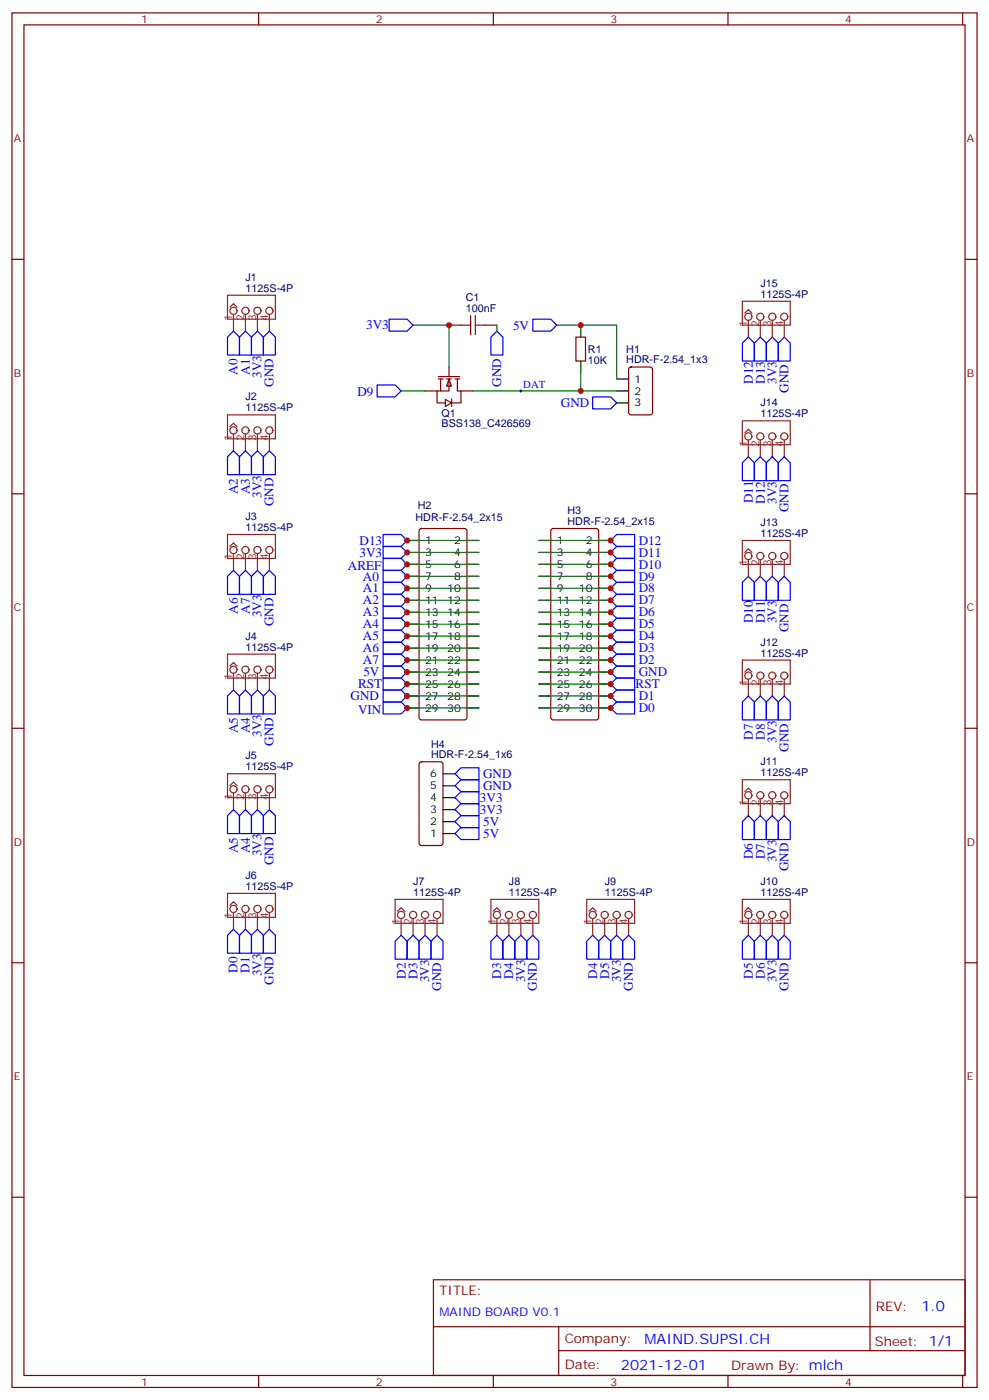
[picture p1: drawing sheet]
<svg xmlns="http://www.w3.org/2000/svg" width="291mm" height="413mm" viewBox="0 0 291 413" stroke-linecap="round" stroke-linejoin="round" font-family="sans-serif">
<g fill="none" stroke="#870000" stroke-width=".35">
<path d="M3.5 3.8h284.4v405.4h-284.4zM7.1 7.3h277.2v398.3h-277.2zM76.2 3.8v3.5M145.3 3.8v3.5M214.5 3.8v3.5M283.6 3.8v3.5M3.5 76.5h3.6M284.3 76.5h3.6M185.4 108.4l.5-.2h5.7l.6 .5 .1 12.9-.5 .7h-5.9l-.6-.4-.1-13zM3.5 145.6h3.6M284.3 145.6h3.6M3.5 214.8h3.6"/>
<path d="M284.3 214.8h3.6M3.5 283.9h3.6M284.3 283.9h3.6M3.5 353.1h3.6M284.3 353.1h3.6M127.7 377.4h156.6v28.2h-156.6zM256.3 377.4v20.9M127.7 391.2h156.5M164.6 398.3h119.6M164.6 391.2v14.2M76.2 405.6v3.6M145.3 405.6v3.6"/>
<path d="M214.5 405.6v3.6M283.6 405.6v3.6"/>
</g>
<g fill="none" stroke="#8c2424" stroke-width=".35">
<path d="M67 87.1h14.1v7h-14.1zM67.7 90.6l1.1-1.1 1 1.1M68.8 92.7v4.9M72.3 92.7v4.9M75.8 92.7v4.9M79.4 92.7v4.9M218.7 88.8h14.1v7.1h-14.1zM219.4 92.4l1.1-1.1 1 1.1M220.5 94.5v4.9M224 94.5v4.9M227.5 94.5v4.9M231.1 94.5v4.9"/>
<path d="M67 122.3h14.1v7.1h-14.1zM67.7 125.9l1.1-1.1 1 1.1M68.8 128v4.9M72.3 128v4.9M75.8 128v4.9M79.4 128v4.9M218.7 124.1h14.1v7.1h-14.1zM219.4 127.6l1.1-1 1 1M220.5 129.8v4.9M224 129.8v4.9M227.5 129.8v4.9M231.1 129.8v4.9"/>
<path d="M67 157.6h14.1v7.1h-14.1zM218.7 159.4h14.1v7h-14.1zM67.7 161.1l1.1-1 1 1M68.8 163.3v4.9M72.3 163.3v4.9M75.8 163.3v4.9M79.4 163.3v4.9M219.4 162.9l1.1-1 1 1M220.5 165v5M224 165v5M227.5 165v5M231.1 165v5"/>
<path d="M67 192.9h14.1v7.1h-14.1zM67.7 196.4l1.1-1 1 1M68.8 198.5v5M72.3 198.5v5M75.8 198.5v5M79.4 198.5v5M218.7 194.7h14.1v7h-14.1zM219.4 198.2l1.1-1.1 1 1.1M220.5 200.3v4.9M224 200.3v4.9M227.5 200.3v4.9M231.1 200.3v4.9"/>
<path d="M67 228.2h14.1v7h-14.1zM67.7 231.7l1.1-1.1 1 1.1M68.8 233.8v5M72.3 233.8v5M75.8 233.8v5M79.4 233.8v5M218.7 229.9h14.1v7.1h-14.1zM219.4 233.5l1.1-1.1 1 1.1M220.5 235.6v4.9M224 235.6v4.9M227.5 235.6v4.9M231.1 235.6v4.9"/>
<path d="M67 263.5h14.1v7h-14.1zM67.7 267l1.1-1.1 1 1.1M68.8 269.1v4.9M72.3 269.1v4.9M75.8 269.1v4.9M79.4 269.1v4.9M116.4 265.2h14.1v7.1h-14.1zM117.1 268.7l1.1-1 1 1M118.2 270.9v4.9M121.7 270.9v4.9M125.2 270.9v4.9M128.8 270.9v4.9"/>
<path d="M144.6 265.2h14.1v7.1h-14.1zM145.3 268.7l1.1-1 1.1 1M146.4 270.9v4.9M149.9 270.9v4.9M153.5 270.9v4.9M157 270.9v4.9M172.9 265.2h14.1v7.1h-14.1zM173.6 268.7l1-1 1.1 1M174.6 270.9v4.9M178.2 270.9v4.9M181.7 270.9v4.9M185.2 270.9v4.9"/>
<path d="M218.7 265.2h14.1v7.1h-14.1zM219.4 268.7l1.1-1 1 1M220.5 270.9v4.9M224 270.9v4.9M227.5 270.9v4.9M231.1 270.9v4.9"/>
<circle cx="68.8" cy="91.7" r="1.06"/>
<circle cx="72.3" cy="91.7" r="1.06"/>
<circle cx="75.8" cy="91.7" r="1.06"/>
<circle cx="79.4" cy="91.7" r="1.06"/>
<circle cx="220.5" cy="93.4" r="1.06"/>
<circle cx="224" cy="93.4" r="1.06"/>
<circle cx="227.5" cy="93.4" r="1.06"/>
<circle cx="231.1" cy="93.4" r="1.06"/>
<circle cx="68.8" cy="126.9" r="1.06"/>
<circle cx="72.3" cy="126.9" r="1.06"/>
<circle cx="75.8" cy="126.9" r="1.06"/>
<circle cx="79.4" cy="126.9" r="1.06"/>
<circle cx="220.5" cy="128.7" r="1.06"/>
<circle cx="224" cy="128.7" r="1.06"/>
<circle cx="227.5" cy="128.7" r="1.06"/>
<circle cx="231.1" cy="128.7" r="1.06"/>
<circle cx="68.8" cy="162.2" r="1.06"/>
<circle cx="72.3" cy="162.2" r="1.06"/>
<circle cx="75.8" cy="162.2" r="1.06"/>
<circle cx="79.4" cy="162.2" r="1.06"/>
<circle cx="220.5" cy="164" r="1.06"/>
<circle cx="224" cy="164" r="1.06"/>
<circle cx="227.5" cy="164" r="1.06"/>
<circle cx="231.1" cy="164" r="1.06"/>
<circle cx="68.8" cy="197.5" r="1.06"/>
<circle cx="72.3" cy="197.5" r="1.06"/>
<circle cx="75.8" cy="197.5" r="1.06"/>
<circle cx="79.4" cy="197.5" r="1.06"/>
<circle cx="220.5" cy="199.2" r="1.06"/>
<circle cx="224" cy="199.2" r="1.06"/>
<circle cx="227.5" cy="199.2" r="1.06"/>
<circle cx="231.1" cy="199.2" r="1.06"/>
<circle cx="68.8" cy="232.8" r="1.06"/>
<circle cx="72.3" cy="232.8" r="1.06"/>
<circle cx="75.8" cy="232.8" r="1.06"/>
<circle cx="79.4" cy="232.8" r="1.06"/>
<circle cx="220.5" cy="234.5" r="1.06"/>
<circle cx="224" cy="234.5" r="1.06"/>
<circle cx="227.5" cy="234.5" r="1.06"/>
<circle cx="231.1" cy="234.5" r="1.06"/>
<circle cx="68.8" cy="268" r="1.06"/>
<circle cx="72.3" cy="268" r="1.06"/>
<circle cx="75.8" cy="268" r="1.06"/>
<circle cx="79.4" cy="268" r="1.06"/>
<circle cx="118.2" cy="269.8" r="1.06"/>
<circle cx="121.7" cy="269.8" r="1.06"/>
<circle cx="125.2" cy="269.8" r="1.06"/>
<circle cx="128.8" cy="269.8" r="1.06"/>
<circle cx="146.4" cy="269.8" r="1.06"/>
<circle cx="149.9" cy="269.8" r="1.06"/>
<circle cx="153.5" cy="269.8" r="1.06"/>
<circle cx="157" cy="269.8" r="1.06"/>
<circle cx="174.6" cy="269.8" r="1.06"/>
<circle cx="178.2" cy="269.8" r="1.06"/>
<circle cx="181.7" cy="269.8" r="1.06"/>
<circle cx="185.2" cy="269.8" r="1.06"/>
<circle cx="220.5" cy="269.8" r="1.06"/>
<circle cx="224" cy="269.8" r="1.06"/>
<circle cx="227.5" cy="269.8" r="1.06"/>
<circle cx="231.1" cy="269.8" r="1.06"/>
</g>
<g fill="none" stroke="#00f" stroke-width=".35">
<path d="M67 99.4l1.8-1.8 1.8 1.8v5.3h-3.6zM70.6 99.4l1.7-1.8 1.8 1.8v5.3h-3.5zM74.1 99.4l1.7-1.8 1.8 1.8v5.3h-3.5zM77.6 99.4l1.8-1.8 1.7 1.8v5.3h-3.5zM157 94.1h5.3l1.7 1.8-1.7 1.7h-5.3zM220.5 99.4l1.7 1.8v5.3h-3.5v-5.3zM224 99.4l1.8 1.8v5.3h-3.6v-5.3zM227.5 99.4l1.8 1.8v5.3h-3.5v-5.3zM231.1 99.4l1.7 1.8v5.3h-3.5v-5.3zM111.1 113.5h5.3l1.8 1.8-1.8 1.8h-5.3zM174.6 117.1h5.3l1.8 1.7-1.8 1.8h-5.3zM67 134.7l1.8-1.8 1.8 1.8v5.3h-3.6z"/>
<path d="M70.6 134.7l1.7-1.8 1.8 1.8v5.3h-3.5zM74.1 134.7l1.7-1.8 1.8 1.8v5.3h-3.5zM77.6 134.7l1.8-1.8 1.7 1.8v5.3h-3.5zM220.5 134.7l1.7 1.8v5.2h-3.5v-5.2zM224 134.7l1.8 1.8v5.2h-3.6v-5.2zM227.5 134.7l1.8 1.8v5.2h-3.5v-5.2zM231.1 134.7l1.7 1.8v5.2h-3.5v-5.2zM112.9 157.6h5.3l1.7 1.8-1.7 1.7h-5.3zM179.9 159.4l1.8-1.8h5.3v3.5h-5.3zM68.8 168.2l1.8 1.8v5.3h-3.6v-5.3zM72.3 168.2l1.8 1.8v5.3h-3.5v-5.3zM75.8 168.2l1.8 1.8v5.3h-3.5v-5.3z"/>
<path d="M79.4 168.2l1.7 1.8v5.3h-3.5v-5.3zM112.9 161.1h5.3l1.7 1.8-1.7 1.8h-5.3zM112.9 168.2h5.3l1.7 1.8-1.7 1.7h-5.3zM112.9 171.7h5.3l1.7 1.8-1.7 1.8h-5.3zM112.9 175.3h5.3l1.7 1.7-1.7 1.8h-5.3zM112.9 178.8h5.3l1.7 1.8-1.7 1.7h-5.3zM179.9 177l1.8-1.7h5.3v3.5h-5.3zM179.9 170l1.8-1.8h5.3v3.5h-5.3zM179.9 166.4l1.8-1.7h5.3v3.5h-5.3zM179.9 162.9l1.8-1.8h5.3v3.6h-5.3zM181.7 171.7h5.3v3.6h-5.3l-1.8-1.8zM220.5 170l1.7 1.7v5.3h-3.5v-5.3z"/>
<path d="M224 170l1.8 1.7v5.3h-3.6v-5.3zM227.5 170l1.8 1.7v5.3h-3.5v-5.3zM231.1 170l1.7 1.7v5.3h-3.5v-5.3zM112.9 182.3h5.3l1.7 1.8-1.7 1.7h-5.3zM112.9 185.8h5.3l1.7 1.8-1.7 1.8h-5.3zM112.9 189.4h5.3l1.7 1.7-1.7 1.8h-5.3zM112.9 192.9h5.3l1.7 1.8-1.7 1.7h-5.3zM112.9 196.4h5.3l1.7 1.8-1.7 1.8h-5.3zM179.9 198.2l1.8-1.8h5.3v3.6h-5.3zM179.9 194.7l1.8-1.8h5.3v3.5h-5.3zM179.9 191.1l1.8-1.7h5.3v3.5h-5.3zM179.9 187.6l1.8-1.8h5.3v3.6h-5.3z"/>
<path d="M179.9 184.1l1.8-1.8h5.3v3.5h-5.3zM179.9 180.6l1.8-1.8h5.3v3.5h-5.3zM75.8 203.5l1.8 1.7v5.3h-3.5v-5.3zM79.4 203.5l1.7 1.7v5.3h-3.5v-5.3zM112.9 203.5h5.3l1.7 1.7-1.7 1.8h-5.3zM112.9 207h5.3l1.7 1.8-1.7 1.7h-5.3zM179.9 208.8l1.8-1.8h5.3v3.5h-5.3zM179.9 205.2l1.8-1.7h5.3v3.5h-5.3zM220.5 205.2l1.7 1.8v5.3h-3.5v-5.3zM224 205.2l1.8 1.8v5.3h-3.6v-5.3zM227.5 205.2l1.8 1.8v5.3h-3.5v-5.3zM231.1 205.2l1.7 1.8v5.3h-3.5v-5.3z"/>
<path d="M75.8 238.8l1.8 1.7v5.3h-3.5v-5.3zM79.4 238.8l1.7 1.7v5.3h-3.5v-5.3zM220.5 240.5l1.7 1.8v5.3h-3.5v-5.3zM224 240.5l1.8 1.8v5.3h-3.6v-5.3zM227.5 240.5l1.8 1.8v5.3h-3.5v-5.3zM231.1 240.5l1.7 1.8v5.3h-3.5v-5.3zM67 275.8l1.8-1.8 1.8 1.8v5.3h-3.6zM70.6 275.8l1.7-1.8 1.8 1.8v5.3h-3.5zM74.1 275.8l1.7-1.8 1.8 1.8v5.3h-3.5zM77.6 275.8l1.8-1.8 1.7 1.8v5.3h-3.5zM118.2 275.8l1.7 1.8v5.3h-3.5v-5.3zM121.7 275.8l1.8 1.8v5.3h-3.6v-5.3z"/>
<path d="M125.2 275.8l1.8 1.8v5.3h-3.5v-5.3zM128.8 275.8l1.7 1.8v5.3h-3.5v-5.3zM146.4 275.8l1.8 1.8v5.3h-3.6v-5.3zM149.9 275.8l1.8 1.8v5.3h-3.5v-5.3zM153.5 275.8l1.7 1.8v5.3h-3.5v-5.3zM157 275.8l1.7 1.8v5.3h-3.5v-5.3zM174.6 275.8l1.8 1.8v5.3h-3.5v-5.3zM178.2 275.8l1.7 1.8v5.3h-3.5v-5.3zM181.7 275.8l1.7 1.8v5.3h-3.5v-5.3zM185.2 275.8l1.8 1.8v5.3h-3.6v-5.3zM220.5 275.8l1.7 1.8v5.3h-3.5v-5.3zM224 275.8l1.8 1.8v5.3h-3.6v-5.3z"/>
<path d="M227.5 275.8l1.8 1.8v5.3h-3.5v-5.3zM231.1 275.8l1.7 1.8v5.3h-3.5v-5.3z"/>
</g>
<path d="M181.7 118.8h3.5M181.7 111.8h3.5M181.7 115.3h3.5" fill="none" stroke="#000" stroke-width=".35"/>
<path d="M164 95.9h17.7v15.9" fill="none" stroke="#008700" stroke-width=".35"/>
<path d="M132.3 111.8l.7 2.1h-1.4z" fill="#fff" stroke="#870000" stroke-width=".35"/>
<g fill="none" stroke="#870000" stroke-width=".35">
<path d="M132.3 95.9h3.5M142.9 95.9h3.5M169.7 99.4h2.8v7.1h-2.8zM125.2 115.3h3.6M129.1 111.1h6.4M129.1 111.8h1.4M129.8 111.8v3.5M131.2 117.8l1.8 1-1.8 1.1zM131.6 111.8h1.4M132.3 111.8v3.5h-3.5v3.5h2.4M132.3 108.2v2.9M133.1 117.6v2.3"/>
<path d="M134.1 111.8h1.4M134.8 111.8v3.5h1v3.5h-2.8M135.8 115.3h3.5M123.7 156.1l.5-.2h12.7l.6 .4 .1 55.3-.5 .6-12.9 .1-.7-.5v-55.2zM162.5 156.1l.5-.2h12.7l.6 .4 .1 55.3-.5 .6-12.9 .1-.7-.5v-55.2zM123.7 224.9l.5-.3h5.6l.7 .5v23.5l-.4 .7h-5.9l-.7-.4v-23.5z"/>
</g>
<g fill="none" stroke="#008700" stroke-width=".35">
<path d="M121.7 95.9h10.6v12.3M146.4 95.9v1.7M118.2 115.3h7M139.3 115.3h42.4M171.1 110v5.3M119.9 159.4h21.2M158.7 159.4h21.2M119.9 162.9h21.2M119.9 166.4h21.2M119.9 170h21.2M119.9 173.5h21.2M119.9 177h21.2"/>
<path d="M158.7 162.9h21.2M158.7 166.4h21.2M158.7 170h21.2M158.7 173.5h21.2M158.7 177h21.2M119.9 180.6h21.2M119.9 184.1h21.2M119.9 187.6h21.2M119.9 191.1h21.2M119.9 194.7h21.2M119.9 198.2h21.2M158.7 180.6h21.2"/>
<path d="M158.7 184.1h21.2M158.7 187.6h21.2M158.7 191.1h21.2M158.7 194.7h21.2M158.7 198.2h21.2M119.9 201.7h21.2M119.9 205.2h21.2M119.9 208.8h21.2M158.7 201.7h21.2M158.7 205.2h21.2M158.7 208.8h21.2"/>
</g>
<g fill="none" stroke="#000" stroke-width=".35">
<path d="M171.1 95.9v3.5M171.1 106.5v3.5M119.9 159.4h3.6M137.6 159.4h3.5M158.7 159.4h3.6M176.4 159.4h3.5M119.9 162.9h3.6M119.9 166.4h3.6M119.9 170h3.6M119.9 173.5h3.6M119.9 177h3.6M137.6 162.9h3.5"/>
<path d="M137.6 166.4h3.5M137.6 170h3.5M137.6 173.5h3.5M137.6 177h3.5M158.7 162.9h3.6M158.7 166.4h3.6M158.7 170h3.6M158.7 173.5h3.6M158.7 177h3.6M176.4 162.9h3.5M176.4 166.4h3.5M176.4 170h3.5"/>
<path d="M176.4 173.5h3.5M176.4 177h3.5M119.9 180.6h3.6M119.9 184.1h3.6M119.9 187.6h3.6M119.9 191.1h3.6M119.9 194.7h3.6M119.9 198.2h3.6M137.6 180.6h3.5M137.6 184.1h3.5M137.6 187.6h3.5M137.6 191.1h3.5"/>
<path d="M137.6 194.7h3.5M137.6 198.2h3.5M158.7 180.6h3.6M158.7 184.1h3.6M158.7 187.6h3.6M158.7 191.1h3.6M158.7 194.7h3.6M158.7 198.2h3.6M176.4 180.6h3.5M176.4 184.1h3.5M176.4 187.6h3.5M176.4 191.1h3.5"/>
<path d="M176.4 194.7h3.5M176.4 198.2h3.5M119.9 201.7h3.6M119.9 205.2h3.6M119.9 208.8h3.6M137.6 201.7h3.5M137.6 205.2h3.5M137.6 208.8h3.5M158.7 201.7h3.6M158.7 205.2h3.6M158.7 208.8h3.6M176.4 201.7h3.5"/>
<path d="M176.4 205.2h3.5M176.4 208.8h3.5M130.5 238.8h3.6M130.5 235.2h3.6M130.5 231.7h3.6M130.5 228.2h3.6M130.5 245.8h3.6M130.5 242.3h3.6"/>
</g>
<g fill="none" stroke="#00f" stroke-width=".35">
<path d="M114.7 94.1h5.2l1.8 1.8-1.8 1.7h-5.2zM144.6 99.4l1.8-1.8 1.8 1.8v5.3h-3.6zM112.9 164.7h5.3l1.7 1.7-1.7 1.8h-5.3zM112.9 200h5.3l1.7 1.7-1.7 1.8h-5.3zM68.8 203.5l1.8 1.7v5.3h-3.6v-5.3zM72.3 203.5l1.8 1.7v5.3h-3.5v-5.3zM179.9 201.7l1.8-1.7h5.3v3.5h-5.3zM68.8 238.8l1.8 1.7v5.3h-3.6v-5.3zM72.3 238.8l1.8 1.7v5.3h-3.5v-5.3zM134.1 228.2l1.7-1.8h5.3v3.5h-5.3zM134.1 238.8l1.7-1.8h5.3v3.5h-5.3zM134.1 235.2l1.7-1.7h5.3v3.5h-5.3z"/>
<path d="M134.1 231.7l1.7-1.8h5.3v3.6h-5.3zM134.1 245.8l1.7-1.7h5.3v3.5h-5.3zM134.1 242.3l1.7-1.8h5.3v3.6h-5.3z"/>
</g>
<path d="M135.8 95.9h2.8M138.6 93.1v5.6M140.1 95.9h2.8M140.1 93.1v5.6" fill="none" stroke="#a10000" stroke-width=".35"/>
<path d="M153.1 115.3h.7M153.5 114.9v.7" fill="none" stroke="#000" stroke-width=".29"/>
<g fill="#c00">
<circle cx="171.1" cy="115.3" r=".88"/>
<circle cx="132.3" cy="95.9" r=".88"/>
<circle cx="171.1" cy="95.9" r=".88"/>
<circle cx="119.9" cy="159.4" r=".88"/>
<circle cx="119.9" cy="162.9" r=".88"/>
<circle cx="119.9" cy="170" r=".88"/>
<circle cx="119.9" cy="173.5" r=".88"/>
<circle cx="119.9" cy="177" r=".88"/>
<circle cx="119.9" cy="180.6" r=".88"/>
<circle cx="119.9" cy="184.1" r=".88"/>
<circle cx="119.9" cy="187.6" r=".88"/>
<circle cx="119.9" cy="191.1" r=".88"/>
<circle cx="119.9" cy="194.7" r=".88"/>
<circle cx="119.9" cy="198.2" r=".88"/>
<circle cx="119.9" cy="205.2" r=".88"/>
<circle cx="119.9" cy="208.8" r=".88"/>
<circle cx="179.9" cy="159.4" r=".88"/>
<circle cx="179.9" cy="162.9" r=".88"/>
<circle cx="179.9" cy="166.4" r=".88"/>
<circle cx="179.9" cy="170" r=".88"/>
<circle cx="179.9" cy="173.5" r=".88"/>
<circle cx="179.9" cy="177" r=".88"/>
<circle cx="179.9" cy="180.6" r=".88"/>
<circle cx="179.9" cy="184.1" r=".88"/>
<circle cx="179.9" cy="187.6" r=".88"/>
<circle cx="179.9" cy="191.1" r=".88"/>
<circle cx="179.9" cy="194.7" r=".88"/>
<circle cx="179.9" cy="198.2" r=".88"/>
<circle cx="179.9" cy="205.2" r=".88"/>
<circle cx="179.9" cy="208.8" r=".88"/>
<circle cx="119.9" cy="166.4" r=".88"/>
<circle cx="119.9" cy="201.7" r=".88"/>
<circle cx="179.9" cy="201.7" r=".88"/>
</g>
<g font-size="4.2" fill="#00f">
<text x="271.5" y="386.7">1.0</text>
<text x="189.9" y="396.2">MAIND.SUPSI.CH</text>
<text x="183" y="404">2021-12-01</text>
</g>
<g font-size="3.9" fill="#00f">
<text x="107.9" y="97.1">3V3</text>
<text x="151.2" y="97.2">5V</text>
<text x="70" y="110.5" transform="rotate(-90 70 110.5)">A0</text>
<text x="73.6" y="110.5" transform="rotate(-90 73.6 110.5)">A1</text>
<text x="77.1" y="111.5" transform="rotate(-90 77.1 111.5)">3V3</text>
<text x="221.8" y="113.2" transform="rotate(-90 221.8 113.2)">D12</text>
<text x="225.3" y="113.2" transform="rotate(-90 225.3 113.2)">D13</text>
<text x="228.8" y="113.2" transform="rotate(-90 228.8 113.2)">3V3</text>
<text x="80.6" y="114.1" transform="rotate(-90 80.6 114.1)">GND</text>
<text x="105.3" y="116.6">D9</text>
<text x="147.6" y="114.1" transform="rotate(-90 147.6 114.1)">GND</text>
<text x="232.3" y="115.8" transform="rotate(-90 232.3 115.8)">GND</text>
<text x="165.3" y="120">GND</text>
<text x="70.1" y="145.7" transform="rotate(-90 70.1 145.7)">A2</text>
<text x="73.6" y="145.7" transform="rotate(-90 73.6 145.7)">A3</text>
<text x="77.1" y="146.7" transform="rotate(-90 77.1 146.7)">3V3</text>
<text x="80.6" y="149.3" transform="rotate(-90 80.6 149.3)">GND</text>
<text x="221.8" y="148.4" transform="rotate(-90 221.8 148.4)">D11</text>
<text x="225.3" y="148.5" transform="rotate(-90 225.3 148.5)">D12</text>
<text x="228.8" y="148.5" transform="rotate(-90 228.8 148.5)">3V3</text>
<text x="232.3" y="151.1" transform="rotate(-90 232.3 151.1)">GND</text>
<text x="105.9" y="160.7">D13</text>
<text x="188.2" y="160.6">D12</text>
<text x="105.9" y="164.1">3V3</text>
<text x="188.2" y="167.7">D10</text>
<text x="188.2" y="164.1">D11</text>
<text x="102.5" y="168.2">AREF</text>
<text x="106.9" y="171.2">A0</text>
<text x="188.2" y="171.2">D9</text>
<text x="106.9" y="174.7">A1</text>
<text x="106.9" y="178.3">A2</text>
<text x="188.2" y="178.3">D7</text>
<text x="188.2" y="174.7">D8</text>
<text x="70.1" y="181" transform="rotate(-90 70.1 181)">A6</text>
<text x="73.6" y="181" transform="rotate(-90 73.6 181)">A7</text>
<text x="77.1" y="182" transform="rotate(-90 77.1 182)">3V3</text>
<text x="80.6" y="184.6" transform="rotate(-90 80.6 184.6)">GND</text>
<text x="106.9" y="181.8">A3</text>
<text x="106.9" y="185.3">A4</text>
<text x="188.2" y="185.3">D5</text>
<text x="188.2" y="181.8">D6</text>
<text x="221.8" y="183.8" transform="rotate(-90 221.8 183.8)">D10</text>
<text x="225.3" y="183.7" transform="rotate(-90 225.3 183.7)">D11</text>
<text x="228.8" y="183.8" transform="rotate(-90 228.8 183.8)">3V3</text>
<text x="106.9" y="188.8">A5</text>
<text x="188.2" y="188.8">D4</text>
<text x="232.3" y="186.4" transform="rotate(-90 232.3 186.4)">GND</text>
<text x="106.9" y="192.4">A6</text>
<text x="106.9" y="195.9">A7</text>
<text x="188.2" y="195.9">D2</text>
<text x="188.2" y="192.4">D3</text>
<text x="105.5" y="202.9">RST</text>
<text x="107.1" y="199.5">5V</text>
<text x="187.3" y="203">RST</text>
<text x="188.2" y="199.4">GND</text>
<text x="103.3" y="206.5">GND</text>
<text x="188.2" y="206.5">D1</text>
<text x="105.5" y="210.5">VIN</text>
<text x="188.2" y="210">D0</text>
<text x="70.1" y="216.3" transform="rotate(-90 70.1 216.3)">A5</text>
<text x="73.6" y="216.3" transform="rotate(-90 73.6 216.3)">A4</text>
<text x="77.1" y="217.3" transform="rotate(-90 77.1 217.3)">3V3</text>
<text x="80.6" y="219.9" transform="rotate(-90 80.6 219.9)">GND</text>
<text x="221.8" y="218.1" transform="rotate(-90 221.8 218.1)">D7</text>
<text x="225.3" y="218.1" transform="rotate(-90 225.3 218.1)">D8</text>
<text x="228.8" y="219.1" transform="rotate(-90 228.8 219.1)">3V3</text>
<text x="232.3" y="221.7" transform="rotate(-90 232.3 221.7)">GND</text>
<text x="142.3" y="229.5">GND</text>
<text x="142.3" y="233">GND</text>
<text x="141.4" y="236.5">3V3</text>
<text x="141.4" y="240.1">3V3</text>
<text x="142.3" y="243.5">5V</text>
<text x="70.1" y="251.6" transform="rotate(-90 70.1 251.6)">A5</text>
<text x="73.6" y="251.6" transform="rotate(-90 73.6 251.6)">A4</text>
<text x="142.3" y="247.1">5V</text>
<text x="77.1" y="252.6" transform="rotate(-90 77.1 252.6)">3V3</text>
<text x="80.6" y="255.2" transform="rotate(-90 80.6 255.2)">GND</text>
<text x="221.8" y="253.4" transform="rotate(-90 221.8 253.4)">D6</text>
<text x="225.3" y="253.4" transform="rotate(-90 225.3 253.4)">D7</text>
<text x="228.8" y="254.3" transform="rotate(-90 228.8 254.3)">3V3</text>
<text x="232.3" y="256.9" transform="rotate(-90 232.3 256.9)">GND</text>
<text x="70" y="286.9" transform="rotate(-90 70 286.9)">D0</text>
<text x="73.5" y="286.9" transform="rotate(-90 73.5 286.9)">D1</text>
<text x="77.1" y="287.9" transform="rotate(-90 77.1 287.9)">3V3</text>
<text x="80.6" y="290.5" transform="rotate(-90 80.6 290.5)">GND</text>
<text x="119.5" y="288.7" transform="rotate(-90 119.5 288.7)">D2</text>
<text x="123" y="288.7" transform="rotate(-90 123 288.7)">D3</text>
<text x="126.5" y="289.6" transform="rotate(-90 126.5 289.6)">3V3</text>
<text x="130" y="292.2" transform="rotate(-90 130 292.2)">GND</text>
<text x="147.7" y="288.7" transform="rotate(-90 147.7 288.7)">D3</text>
<text x="151.2" y="288.7" transform="rotate(-90 151.2 288.7)">D4</text>
<text x="154.7" y="289.6" transform="rotate(-90 154.7 289.6)">3V3</text>
<text x="158.2" y="292.2" transform="rotate(-90 158.2 292.2)">GND</text>
<text x="175.9" y="288.7" transform="rotate(-90 175.9 288.7)">D4</text>
<text x="179.4" y="288.7" transform="rotate(-90 179.4 288.7)">D5</text>
<text x="182.9" y="289.6" transform="rotate(-90 182.9 289.6)">3V3</text>
<text x="186.4" y="292.2" transform="rotate(-90 186.4 292.2)">GND</text>
<text x="221.8" y="288.7" transform="rotate(-90 221.8 288.7)">D5</text>
<text x="225.3" y="288.7" transform="rotate(-90 225.3 288.7)">D6</text>
<text x="228.8" y="289.6" transform="rotate(-90 228.8 289.6)">3V3</text>
<text x="232.3" y="292.2" transform="rotate(-90 232.3 292.2)">GND</text>
</g>
<g font-size="3.9" fill="#800">
<text x="129.5" y="382">TITLE:</text>
<text x="258.1" y="386.7">REV:</text>
<text x="166.4" y="396.2">Company:</text>
<text x="257.7" y="396.8">Sheet: 1/1</text>
<text x="166.4" y="403.9">Date:</text>
<text x="215.4" y="403.9">Drawn By: mlch</text>
</g>
<text font-size="3.5" fill="#00f" x="129.5" y="388">MAIND BOARD V0.1</text>
<g font-size="3.2" fill="#800">
<text x="41.6" y="6.8">1</text>
<text x="110.8" y="6.8">2</text>
<text x="179.9" y="6.8">3</text>
<text x="249.1" y="6.8">4</text>
<text x="4.1" y="41.9">A</text>
<text x="284.9" y="41.9">A</text>
<text x="4.1" y="111.1">B</text>
<text x="284.9" y="111.1">B</text>
<text x="4.1" y="180.2">C</text>
<text x="284.9" y="180.2">C</text>
<text x="4.1" y="249.3">D</text>
<text x="284.9" y="249.3">D</text>
<text x="4.1" y="318.5">E</text>
<text x="284.9" y="318.5">E</text>
<text x="41.6" y="408.6">1</text>
<text x="110.8" y="408.6">2</text>
<text x="179.9" y="408.6">3</text>
<text x="249.1" y="408.6">4</text>
</g>
<g font-size="3.2" fill="#000080">
<text x="72.3" y="82.8">J1</text>
<text x="72.3" y="86">1125S-4P</text>
<text x="137.2" y="88.9">C1</text>
<text x="224" y="87.8">1125S-4P</text>
<text x="224" y="84.5">J15</text>
<text x="137.2" y="92">100nF</text>
<text x="173.2" y="107.3">10K</text>
<text x="173.2" y="104.1">R1</text>
<text x="184.5" y="107.2">HDR-F-2.54_1x3</text>
<text x="184.5" y="104.1">H1</text>
<text x="72.3" y="118.1">J2</text>
<text x="224" y="119.8">J14</text>
<text x="72.3" y="121.3">1125S-4P</text>
<text x="130.1" y="122.9">Q1</text>
<text x="224" y="123">1125S-4P</text>
<text x="130.1" y="126.1">BSS138_C426569</text>
<text x="123.1" y="150">H2</text>
<text x="72.3" y="153.3">J3</text>
<text x="122.4" y="153.5">HDR-F-2.54_2x15</text>
<text x="167.2" y="154.8">HDR-F-2.54_2x15</text>
<text x="167.2" y="151.6">H3</text>
<text x="224" y="155.1">J13</text>
<text x="72.3" y="156.6">1125S-4P</text>
<text x="224" y="158.3">1125S-4P</text>
<text x="72.3" y="191.8">1125S-4P</text>
<text x="72.3" y="188.6">J4</text>
<text x="224" y="190.4">J12</text>
<text x="224" y="193.6">1125S-4P</text>
<text x="127" y="220.5">H4</text>
<text x="72.3" y="227.1">1125S-4P</text>
<text x="72.3" y="223.9">J5</text>
<text x="127" y="223.6">HDR-F-2.54_1x6</text>
<text x="224" y="225.7">J11</text>
<text x="224" y="228.9">1125S-4P</text>
<text x="72.3" y="262.4">1125S-4P</text>
<text x="72.3" y="259.2">J6</text>
<text x="121.7" y="260.9">J7</text>
<text x="150" y="260.9">J8</text>
<text x="178.2" y="260.9">J9</text>
<text x="224" y="260.9">J10</text>
<text x="121.7" y="264.2">1125S-4P</text>
<text x="150" y="264.2">1125S-4P</text>
<text x="178.2" y="264.2">1125S-4P</text>
<text x="224" y="264.2">1125S-4P</text>
</g>
<g font-size="3.2" fill="#8d2323">
<text x="68.4" y="94.7" transform="rotate(-90 68.4 94.7)">1</text>
<text x="72" y="94.7" transform="rotate(-90 72 94.7)">2</text>
<text x="75.5" y="94.7" transform="rotate(-90 75.5 94.7)">3</text>
<text x="79" y="94.7" transform="rotate(-90 79 94.7)">4</text>
<text x="220.1" y="96.5" transform="rotate(-90 220.1 96.5)">1</text>
<text x="223.7" y="96.5" transform="rotate(-90 223.7 96.5)">2</text>
<text x="227.2" y="96.5" transform="rotate(-90 227.2 96.5)">3</text>
<text x="230.7" y="96.5" transform="rotate(-90 230.7 96.5)">4</text>
<text x="68.4" y="130" transform="rotate(-90 68.4 130)">1</text>
<text x="72" y="130" transform="rotate(-90 72 130)">2</text>
<text x="75.5" y="130" transform="rotate(-90 75.5 130)">3</text>
<text x="79" y="130" transform="rotate(-90 79 130)">4</text>
<text x="220.1" y="131.8" transform="rotate(-90 220.1 131.8)">1</text>
<text x="223.7" y="131.8" transform="rotate(-90 223.7 131.8)">2</text>
<text x="227.2" y="131.8" transform="rotate(-90 227.2 131.8)">3</text>
<text x="230.7" y="131.8" transform="rotate(-90 230.7 131.8)">4</text>
<text x="68.4" y="165.3" transform="rotate(-90 68.4 165.3)">1</text>
<text x="72" y="165.3" transform="rotate(-90 72 165.3)">2</text>
<text x="75.5" y="165.3" transform="rotate(-90 75.5 165.3)">3</text>
<text x="79" y="165.3" transform="rotate(-90 79 165.3)">4</text>
<text x="220.1" y="167" transform="rotate(-90 220.1 167)">1</text>
<text x="223.7" y="167" transform="rotate(-90 223.7 167)">2</text>
<text x="227.2" y="167" transform="rotate(-90 227.2 167)">3</text>
<text x="230.7" y="167" transform="rotate(-90 230.7 167)">4</text>
<text x="68.4" y="200.6" transform="rotate(-90 68.4 200.6)">1</text>
<text x="72" y="200.6" transform="rotate(-90 72 200.6)">2</text>
<text x="75.5" y="200.6" transform="rotate(-90 75.5 200.6)">3</text>
<text x="79" y="200.6" transform="rotate(-90 79 200.6)">4</text>
<text x="220.1" y="202.3" transform="rotate(-90 220.1 202.3)">1</text>
<text x="223.7" y="202.3" transform="rotate(-90 223.7 202.3)">2</text>
<text x="227.2" y="202.3" transform="rotate(-90 227.2 202.3)">3</text>
<text x="230.7" y="202.3" transform="rotate(-90 230.7 202.3)">4</text>
<text x="68.4" y="235.8" transform="rotate(-90 68.4 235.8)">1</text>
<text x="72" y="235.8" transform="rotate(-90 72 235.8)">2</text>
<text x="75.5" y="235.8" transform="rotate(-90 75.5 235.8)">3</text>
<text x="79" y="235.8" transform="rotate(-90 79 235.8)">4</text>
<text x="220.1" y="237.6" transform="rotate(-90 220.1 237.6)">1</text>
<text x="223.7" y="237.6" transform="rotate(-90 223.7 237.6)">2</text>
<text x="227.2" y="237.6" transform="rotate(-90 227.2 237.6)">3</text>
<text x="230.7" y="237.6" transform="rotate(-90 230.7 237.6)">4</text>
<text x="68.4" y="271.1" transform="rotate(-90 68.4 271.1)">1</text>
<text x="72" y="271.1" transform="rotate(-90 72 271.1)">2</text>
<text x="75.5" y="271.1" transform="rotate(-90 75.5 271.1)">3</text>
<text x="79" y="271.1" transform="rotate(-90 79 271.1)">4</text>
<text x="117.8" y="272.9" transform="rotate(-90 117.8 272.9)">1</text>
<text x="121.4" y="272.9" transform="rotate(-90 121.4 272.9)">2</text>
<text x="124.9" y="272.9" transform="rotate(-90 124.9 272.9)">3</text>
<text x="128.4" y="272.9" transform="rotate(-90 128.4 272.9)">4</text>
<text x="146" y="272.9" transform="rotate(-90 146 272.9)">1</text>
<text x="149.6" y="272.9" transform="rotate(-90 149.6 272.9)">2</text>
<text x="153.1" y="272.9" transform="rotate(-90 153.1 272.9)">3</text>
<text x="156.6" y="272.9" transform="rotate(-90 156.6 272.9)">4</text>
<text x="174.3" y="272.9" transform="rotate(-90 174.3 272.9)">1</text>
<text x="177.8" y="272.9" transform="rotate(-90 177.8 272.9)">2</text>
<text x="181.3" y="272.9" transform="rotate(-90 181.3 272.9)">3</text>
<text x="184.9" y="272.9" transform="rotate(-90 184.9 272.9)">4</text>
<text x="220.1" y="272.9" transform="rotate(-90 220.1 272.9)">1</text>
<text x="223.7" y="272.9" transform="rotate(-90 223.7 272.9)">2</text>
<text x="227.2" y="272.9" transform="rotate(-90 227.2 272.9)">3</text>
<text x="230.7" y="272.9" transform="rotate(-90 230.7 272.9)">4</text>
</g>
<g font-size="3.2">
<text x="187" y="112.8">1</text>
<text x="187" y="119.9">3</text>
<text x="187" y="116.3">2</text>
<text x="125.2" y="160.4">1</text>
<text x="133.8" y="160.4">2</text>
<text x="164" y="160.4">1</text>
<text x="172.6" y="160.4">2</text>
<text x="125.2" y="164">3</text>
<text x="125.2" y="167.5">5</text>
<text x="133.8" y="164">4</text>
<text x="133.8" y="167.5">6</text>
<text x="164" y="164">3</text>
<text x="164" y="167.5">5</text>
<text x="172.6" y="164">4</text>
<text x="172.6" y="167.5">6</text>
<text x="125.2" y="171">7</text>
<text x="133.8" y="171">8</text>
<text x="164" y="171">7</text>
<text x="172.6" y="171">8</text>
<text x="125.2" y="174.6">9</text>
<text x="125.2" y="178.1">11</text>
<text x="131.8" y="174.6">10</text>
<text x="131.8" y="178.1">12</text>
<text x="164" y="174.6">9</text>
<text x="164" y="178.1">11</text>
<text x="170.6" y="174.6">10</text>
<text x="170.6" y="178.1">12</text>
<text x="125.2" y="181.6">13</text>
<text x="125.2" y="185.1">15</text>
<text x="131.8" y="181.6">14</text>
<text x="131.8" y="185.1">16</text>
<text x="164" y="181.6">13</text>
<text x="164" y="185.1">15</text>
<text x="170.6" y="181.6">14</text>
<text x="170.6" y="185.1">16</text>
<text x="125.2" y="188.7">17</text>
<text x="131.8" y="188.7">18</text>
<text x="164" y="188.7">17</text>
<text x="170.6" y="188.7">18</text>
<text x="125.2" y="192.2">19</text>
<text x="125.2" y="195.7">21</text>
<text x="131.8" y="192.2">20</text>
<text x="131.8" y="195.7">22</text>
<text x="164" y="192.2">19</text>
<text x="164" y="195.7">21</text>
<text x="170.6" y="192.2">20</text>
<text x="170.6" y="195.7">22</text>
<text x="125.2" y="199.2">23</text>
<text x="125.2" y="202.8">25</text>
<text x="131.8" y="199.2">24</text>
<text x="131.8" y="202.8">26</text>
<text x="164" y="199.2">23</text>
<text x="164" y="202.8">25</text>
<text x="170.6" y="199.2">24</text>
<text x="170.6" y="202.8">26</text>
<text x="125.2" y="206.3">27</text>
<text x="125.2" y="209.8">29</text>
<text x="131.8" y="206.3">28</text>
<text x="131.8" y="209.8">30</text>
<text x="164" y="206.3">27</text>
<text x="164" y="209.8">29</text>
<text x="170.6" y="206.3">28</text>
<text x="170.6" y="209.8">30</text>
<text x="126.7" y="232.8">5</text>
<text x="126.7" y="229.2">6</text>
<text x="126.7" y="239.8">3</text>
<text x="126.7" y="236.3">4</text>
<text x="126.7" y="243.3">2</text>
<text x="126.7" y="246.9">1</text>
</g>
<text font-size="3.2" fill="#00f" x="154.2" y="114.4">DAT</text>
</svg>
